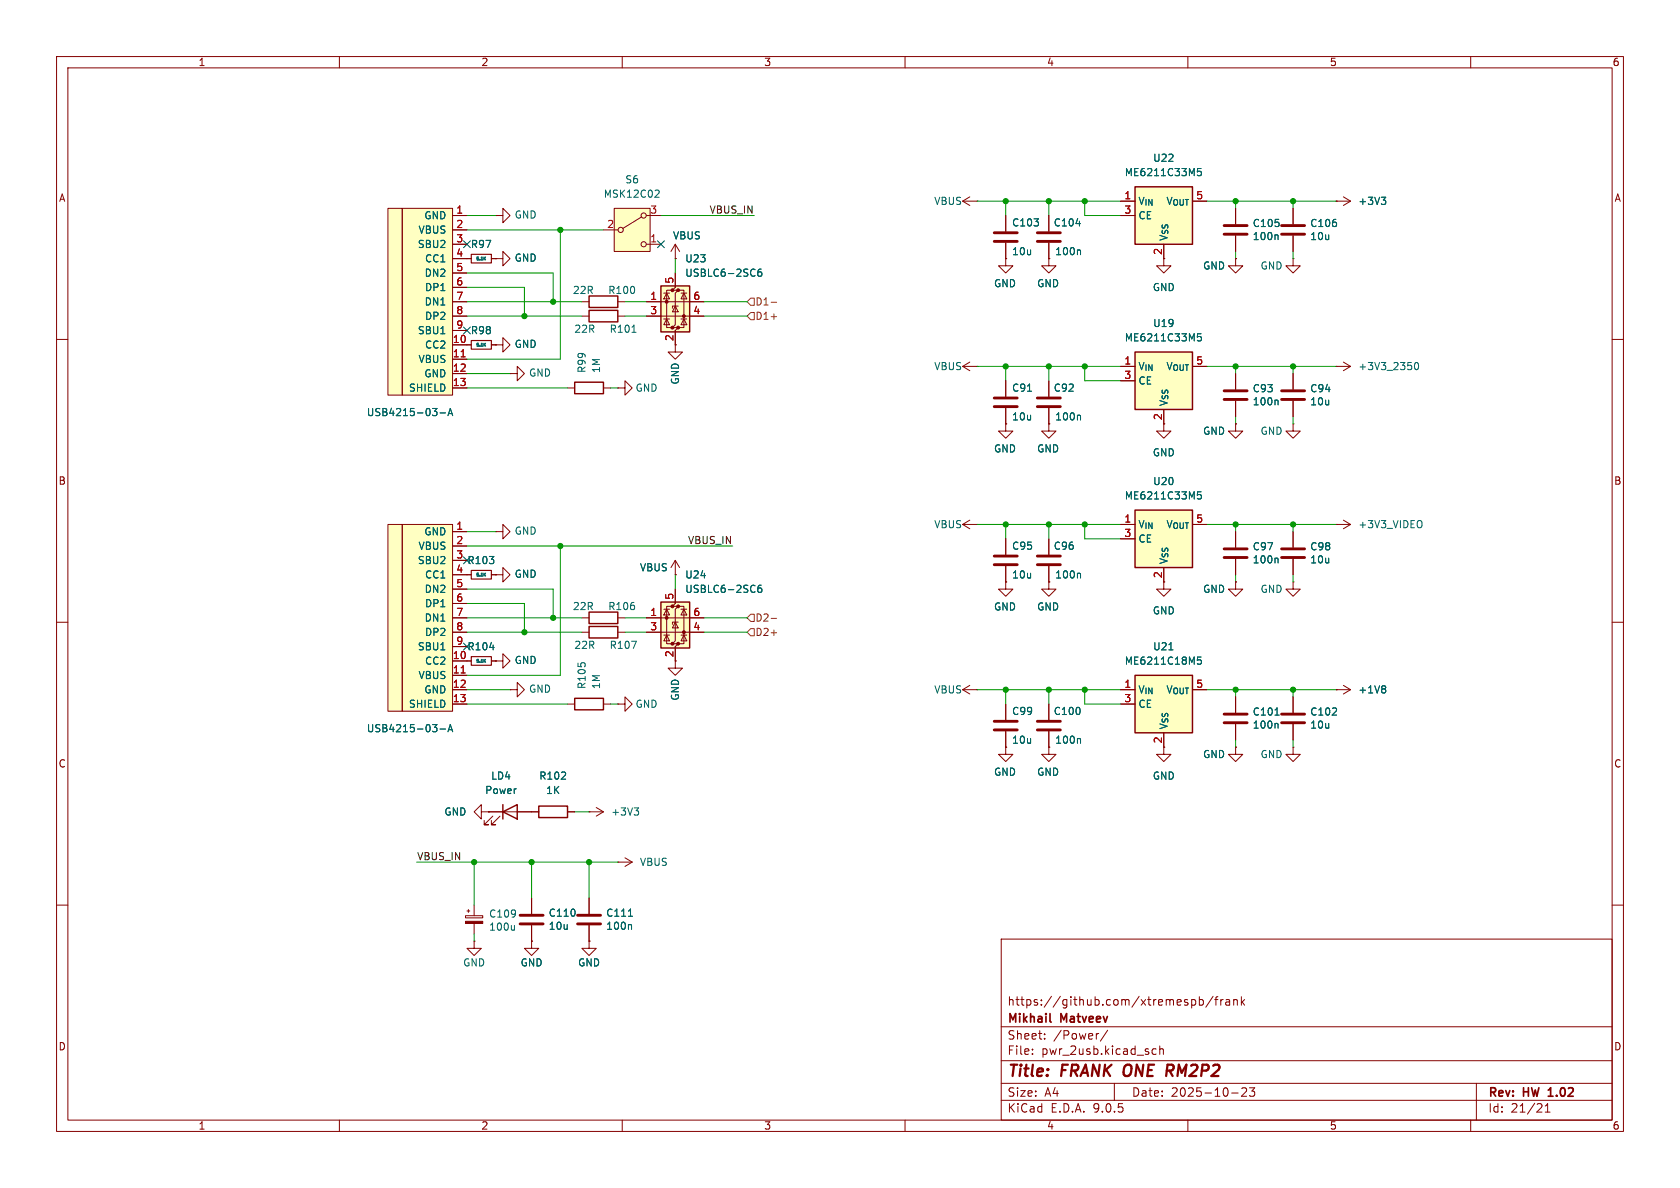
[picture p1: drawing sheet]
<svg xmlns="http://www.w3.org/2000/svg" width="297mm" height="210mm" viewBox="0 0 297 210" stroke-linecap="round" stroke-linejoin="round" font-family="sans-serif">
<g fill="none" stroke="#840000" stroke-width=".18">
<path d="M10 10h277v190h-277zM12 12h273v186h-273zM60 10v2M110 10v2M160 10v2M210 10v2M260 10v2M10 60h2M285 60h2M218.4 94v2.8M218.4 98.8v2.8M10 110h2"/>
<path d="M285 110h2M228.6 123.2v2.8M228.6 128v2.8M236.2 121.9h.1M236.2 121.9h2.6M237.5 121.2l1.3 .7M238.8 121.9l-1.3 .8M10 160h2M177 166h108v32h-108zM210.7 176.8l.4-.1 .3 .3v.4l-.2 .2h-.5M212 176.8l.5-.1 .2 .3v.4l-.1 .2h-.6M212 176.2v1.5"/>
<path d="M214.5 176.1l-1.3 2M214.7 176.7h.6M215.3 176.2l-.3 .2v1.3M215.8 176.7v1M216.2 176.7l-.2 .1-.2 .2M216.7 176.8h.6l.1 .9M217.4 177.1h-.5a.29 .29 0 0 0-.2 .3 .29 .29 0 0 0 .2 .3l.5-.1M218.1 176.8l.2-.1 .4 .1v.9M218.1 176.7v1M219.5 176.2v1.5M219.6 177.1l.4 .6M220 176.7l-.5 .6"/>
<path d="M285 160h2M60 198v2M110 198v2M160 198v2M177 194.5h108M177 191.5h108M177 187.5h108M177 181.5h108M182.5 186.3v.1M182.5 185.5v.1M184.7 183.6v.1M184.7 182.8v.1"/>
<path d="M194.2 182.7l-.2 .1M195.8 182.1l-1.3 2M197 191.5v3M204.4 185.5l-.4-.1-.3 .3v.4l.1 .2h.6M205 185.5l.2-.1 .4 .1 .1 .9M205 184.9v1.5M210 198v2M217.7 193.2h1.2M219.5 192.4l.6-.1 .2 .1 .1 .3-.9 1.1h.9M220.9 192.3h.9l-.5 .6 .4 .1v.7l-.2 .1h-.4l-.2-.1M260 198v2M261 191.5v6.5"/>
<path d="M273.2 196.6h.8M273.2 195.5l.4-.4v1.5"/>
</g>
<path d="M185.6 180.5l.2 .2M273.7 193.8h.9M273.8 192.6l-.1 .1" fill="none" stroke="#840000" stroke-width=".3"/>
<path d="M206.4 188.2h.8M206.8 189.3l.5 .9M207.2 189.2l-.9 .1" fill="none" stroke="#840000" stroke-width=".4"/>
<path d="M225.8 98.7l.1 .1v.7M244.7 121.2l.3 .3-.3 .3 .3 .2v.3l-.3 .2" fill="none" stroke="#006464" stroke-width=".18"/>
<path d="M216.4 97h4.1M216.4 98.6h4.1M226.6 126.2h4M226.6 127.8h4" fill="none" stroke="#840000" stroke-width=".51"/>
<path d="M200.7 119.4h10.1v10.1h-10.1z" fill="#ffffc2"/>
<path d="M200.7 119.4h10.1v10.1h-10.1z" fill="none" stroke="#840000" stroke-width=".25"/>
<g fill="none" stroke="#840000" stroke-width=".18">
<path d="M170.2 92.7l1.2 .8M170.2 92.7h2.5M171.4 91.9l-1.2 .8M172.7 92.7h.1M177.8 95.3v2.7M185.4 95.3v2.7M177.8 102.9v1.2h-1.3l1.3 1.3 1.3-1.3h-1.3M177.8 102.9h.1M177.8 100.1v2.8M185.4 102.9v1.2h-1.3l1.3 1.3 1.3-1.3h-1.3M185.4 102.9h.1M185.4 100.1v2.8"/>
<path d="M205.7 102.9v1.2h1.3l-1.3 1.3-1.2-1.3h1.2M218.4 102.9v1.2h1.3l-1.3 1.3-1.2-1.3h1.2M218.4 102.9h.1M170.2 121.9h2.5M170.2 121.9l1.2 .8M171.4 121.2l-1.2 .7M172.7 121.9h.1M177.8 132.1v1.3h-1.3l1.3 1.2 1.3-1.2h-1.3M177.8 132.1h.1M177.8 124.5v2.8M177.8 129.3v2.8M198.1 121.9h2.6"/>
<path d="M198.1 124.5h2.6M205.7 129.5v3.9h1.3l-1.3 1.2-1.2-1.2h1.2"/>
</g>
<path d="M190.8 101.3l.2 .2v.7M206.6 114.9h.8M212.3 116.1h-.6v.7l.1-.2 .5 .1 .1 .2-.1 .4-.1 .1-.5-.1" fill="none" stroke="#006464" stroke-width=".18"/>
<path d="M175.8 99.8h4M175.8 98.3h4M183.4 99.8h4.1M183.4 98.3h4.1M175.8 129h4M175.8 127.5h4" fill="none" stroke="#840000" stroke-width=".51"/>
<path d="M200.7 62.2h10.1v10.2h-10.1z" fill="#ffffc2"/>
<path d="M200.7 62.2h10.1v10.2h-10.1zM104.1 108.2h5.1v2h-5.1z" fill="none" stroke="#840000" stroke-width=".25"/>
<path d="M185.4 38.1v2.8M185.4 42.9v2.8M185.4 67.3v2.8M185.4 72.1v2.8M198.1 64.8h2.6M198.1 67.3h2.6M205.7 72.4v3.8h1.3l-1.3 1.3-1.2-1.3h1.2M87.6 94h1.3v-1.3l1.3 1.3-1.3 1.3v-1.3M87.6 94h.1M102.9 109.2h1.2M109.2 109.2h1.3" fill="none" stroke="#840000" stroke-width=".18"/>
<path d="M190.2 39.5h.8M190.8 44.2l.2 .2v.6M212.3 59h-.6v.6l.1-.1h.5l.1 .2-.1 .4-.1 .2-.5-.2M190.8 73.4l.2 .2v.6" fill="none" stroke="#006464" stroke-width=".18"/>
<path d="M183.4 42.7h4.1M183.4 41.1h4.1M183.4 71.9h4.1M183.4 70.4h4.1" fill="none" stroke="#840000" stroke-width=".51"/>
<path d="M116.8 106.4h5.1v8.2h-5.1z" fill="#ffffc2"/>
<g fill="#840000" stroke="#840000" stroke-width=".18">
<circle cx="117.9" cy="109.2" r=".25"/>
<circle cx="118.9" cy="107.2" r=".25"/>
<circle cx="118.9" cy="113.8" r=".25"/>
<circle cx="119.9" cy="107.2" r=".25"/>
<circle cx="119.9" cy="113.8" r=".25"/>
<circle cx="120.9" cy="111.8" r=".25"/>
</g>
<g fill="none" stroke="#840000" stroke-width=".18">
<path d="M82.5 101.6h.8M86.9 101.6h.7M114.3 109.2h10.2M114.3 111.8h10.2M117.3 112.3h1.1M117.3 107.7h1.1M117.9 107.7l.5 1h-1.1zM117.9 112.3l.5 1h-1.1zM118.9 107.2h-1v6.6h1M119.4 104.1v2.6l-.5 .5h1l-.5 .5v5.6l-.5 .5h1l-.5 .5v2.5M119.4 110l.5 1h-1zM119.9 110h-1v.4"/>
<path d="M119.9 107.2h1v6.6h-1M120.4 112.3h1M120.4 107.7h1M120.9 107.7l.5 1h-1zM120.9 112.3l.5 1h-1z"/>
</g>
<path d="M116.8 106.4h5.1v8.2h-5.1z" fill="none" stroke="#840000" stroke-width=".25"/>
<path d="M85.6 101.5l.3 .3M85.9 101.3l-.3 .3M134.6 103.4l-.4 .1a.86 .86 0 0 0 0 1.2l.4-.1 .1-.4-.3-.3h-.2l-.2 .3" fill="none" stroke="#006464" stroke-width=".18"/>
<path d="M83.3 100.8h3.6v1.6h-3.6z" fill="none" stroke="#840000" stroke-width=".2"/>
<g fill="#ffffc2">
<path d="M68.6 92.7h2.5v33h-2.5z"/>
<path d="M71.1 92.7h8.9v33h-8.9z"/>
</g>
<g fill="none" stroke="#840000" stroke-width=".18">
<path d="M102.9 55.9h1.2M102.9 53.3h1.2M109.2 55.9h1.3M109.2 53.3h1.3M119.4 45.7h.1M119.4 43.2l-.8 1.3M119.4 43.2l.7 1.3M119.4 43.2v2.5M100.3 68.6h1.3M106.7 68.6h1.2M109.2 68.6h1.3v-1.3l1.3 1.3-1.3 1.3v-1.3M109.2 68.6h.1"/>
<path d="M119.4 61v1.2h1.2l-1.2 1.3-1.3-1.3h1.3M68.6 92.7h2.5v33h-2.5zM71.1 92.7h8.9v33h-8.9zM80 94h2.5M80 96.5h2.5M80 99.1h2.5M80 101.6h2.5M80 104.1h2.5M80 106.7h2.5M80 109.2h2.5M80 111.8h2.5M80 114.3h2.5"/>
<path d="M80 116.8h3.3M80 119.4h2.5M86.9 116.8h.7M87.6 101.6h1.3v-1.3l1.3 1.3-1.3 1.3v-1.3M87.6 101.6h.1M87.6 116.8h1.3v-1.2l1.3 1.2-1.3 1.3v-1.3M87.6 116.8h.1M102.9 111.8h1.2M109.2 111.8h1.3M119.4 116.8v1.3h1.2l-1.2 1.3-1.3-1.3h1.3M80 121.9h2.5M80 124.5h2.5"/>
<path d="M90.2 121.9h1.2v-1.2l1.3 1.2-1.3 1.3v-1.3M90.2 121.9h.1M100.3 124.5h1.3M106.7 124.5h1.2M109.2 124.5h1.3v-1.3l1.3 1.3-1.3 1.2v-1.2M109.2 124.5h.1"/>
</g>
<path d="M81.5 119h.7" fill="none" stroke="#a90000" stroke-width=".18"/>
<path d="M111.7 58.7h.7M85.6 116.8l.3 .3M85.9 116.6l-.3 .3M86.6 114.5h.8M111.7 113.4h.8l-.5 1.2M76.5 128.1h.7l-.4 .5M77.2 128.7v.5M77.8 128.9h1M79.2 129.4l.4-1.3 .4 1.3M79.3 129h.6" fill="none" stroke="#006464" stroke-width=".18"/>
<path d="M83.3 116.1h3.6v1.5h-3.6z" fill="none" stroke="#840000" stroke-width=".2"/>
<path d="M104.1 54.9h5.1v2h-5.1zM104.1 52.3h5.1v2.1h-5.1zM101.6 67.6h5.1v2h-5.1zM104.1 110.7h5.1v2.1h-5.1zM101.6 123.4h5.1v2.1h-5.1z" fill="none" stroke="#840000" stroke-width=".25"/>
<path d="M108.6 36.8h6.3v7.7h-6.3z" fill="#ffffc2"/>
<g fill="none" stroke="#840000" stroke-width=".18">
<path d="M108.6 36.8h6.3v7.7h-6.3zM113.4 38.4l-3.3 2M114.3 38.1h2.5M106.7 40.6h2.5M114.3 43.2h2.5"/>
<circle cx="113.8" cy="38.1" r=".46"/>
<circle cx="109.7" cy="40.6" r=".46"/>
<circle cx="113.8" cy="43.2" r=".46"/>
</g>
<path d="M116 33.6l.4 .1 .1 .3-.7 .9h.7" fill="none" stroke="#006464" stroke-width=".18"/>
<path d="M116.8 50.5h5.1v8.2h-5.1z" fill="#ffffc2"/>
<g fill="#840000" stroke="#840000" stroke-width=".18">
<circle cx="117.9" cy="53.3" r=".25"/>
<circle cx="118.9" cy="51.3" r=".25"/>
<circle cx="118.9" cy="57.9" r=".25"/>
<circle cx="119.9" cy="51.3" r=".25"/>
<circle cx="119.9" cy="57.9" r=".25"/>
<circle cx="120.9" cy="55.9" r=".25"/>
</g>
<g fill="none" stroke="#840000" stroke-width=".18">
<path d="M114.3 53.3h10.2M114.3 55.9h10.2M117.3 56.4h1.1M117.3 51.8h1.1M117.9 51.8l.5 1h-1.1zM117.9 56.4l.5 1h-1.1zM118.9 51.3h-1v6.6h1M119.4 48.3v2.5l-.5 .5h1l-.5 .5v5.6l-.5 .5h1l-.5 .5v2.6M119.4 54.1l.5 1h-1zM119.9 54.1h-1v.4M119.9 51.3h1v6.6h-1M120.4 56.4h1"/>
<path d="M120.4 51.8h1M120.9 51.8l.5 1h-1zM120.9 56.4l.5 1h-1zM87.6 61h1.3v-1.3l1.3 1.3-1.3 1.2v-1.2M87.6 61h.1M90.2 66h1.2v-1.2l1.3 1.2-1.3 1.3v-1.3M90.2 66h.1"/>
</g>
<path d="M116.8 50.5h5.1v8.2h-5.1z" fill="none" stroke="#840000" stroke-width=".25"/>
<path d="M134.6 47.6h-.4a.86 .86 0 0 0 0 1.2l.4-.1 .1-.4-.3-.2h-.2l-.2 .2" fill="none" stroke="#006464" stroke-width=".18"/>
<path d="M200.7 33h10.1v10.2h-10.1z" fill="#ffffc2"/>
<path d="M200.7 33h10.1v10.2h-10.1z" fill="none" stroke="#840000" stroke-width=".25"/>
<path d="M198.1 35.6h2.6M198.1 38.1h2.6M205.7 43.2v3.8h1.3l-1.3 1.3-1.2-1.3h1.2" fill="none" stroke="#840000" stroke-width=".18"/>
<path d="M212.3 29.8h-.6v.6l.1-.1h.5l.1 .2-.1 .4-.1 .2-.5-.2" fill="none" stroke="#006464" stroke-width=".18"/>
<g fill="#ffffc2">
<path d="M68.6 36.8h2.5v33.1h-2.5z"/>
<path d="M71.1 36.8h8.9v33.1h-8.9z"/>
</g>
<g fill="none" stroke="#840000" stroke-width=".18">
<path d="M68.6 36.8h2.5v33.1h-2.5zM71.1 36.8h8.9v33.1h-8.9zM80 38.1h2.5M80 40.6h2.5M80 43.2h2.5M80 45.7h2.5M80 48.3h2.5M80 50.8h2.5M80 53.3h2.5M80 55.9h2.5M80 58.4h2.5M185.4 45.7v1.3h-1.3l1.3 1.3 1.3-1.3h-1.3"/>
<path d="M185.4 45.7h.1M80 61h3.3M80 63.5h2.5M80 66h2.5M80 68.6h2.5M86.9 61h.7"/>
</g>
<path d="M81.5 63.1h.7" fill="none" stroke="#a90000" stroke-width=".18"/>
<path d="M76.5 72.2h.7l-.4 .5M77.2 72.8v.6M77.8 73h1M79.2 73.5l.4-1.3 .4 1.3M79.3 73.1h.6M85.6 60.9l.3 .3M85.9 60.7l-.3 .3" fill="none" stroke="#006464" stroke-width=".18"/>
<path d="M83.3 60.2h3.6v1.5h-3.6z" fill="none" stroke="#840000" stroke-width=".2"/>
<path d="M200.7 90.2h10.1v10.1h-10.1z" fill="#ffffc2"/>
<path d="M200.7 90.2h10.1v10.1h-10.1zM88.9 143.5l2.5-1.3v2.6zM88.9 142.2v2.6M95.2 142.5h5.1v2h-5.1z" fill="none" stroke="#840000" stroke-width=".25"/>
<g fill="none" stroke="#840000" stroke-width=".18">
<path d="M80 38.1h2.5M87.6 38.1h1.3v-1.3l1.3 1.3-1.3 1.3v-1.3M87.6 38.1h.1M170.2 35.6l1.2 .7M170.2 35.6h2.5M171.4 34.8l-1.2 .8M172.7 35.6h.1M177.8 38.1v2.8M185.4 38.1v2.8M198.1 35.6h2.6M198.1 38.1h2.6M218.4 36.8v2.8"/>
<path d="M228.6 36.8v2.8M236.2 35.6h.1M236.2 35.6h2.6M237.5 34.8l1.3 .8M238.8 35.6l-1.3 .7M80 45.7h3.3M80 40.6h2.5M80 43.2h2.5M80 48.3h2.5M80 50.8h2.5M80 53.3h2.5M80 55.9h2.5"/>
<path d="M80 58.4h2.5M86.9 45.7h.7M87.6 45.7h1.3v-1.2l1.3 1.2-1.3 1.3v-1.3M87.6 45.7h.1M114.3 53.3h2.5M114.3 55.9h2.5M119.4 45.7h.1M119.4 48.3v2.5M119.4 58.4v2.6M121.9 53.3h2.6M121.9 55.9h2.6M177.8 45.7v1.3h-1.3l1.3 1.3 1.3-1.3h-1.3"/>
<path d="M177.8 45.7h.1M177.8 42.9v2.8M185.4 45.7h.1M185.4 42.9v2.8M205.7 43.2v2.5M218.4 45.7v1.3h1.3l-1.3 1.3-1.2-1.3h1.2M218.4 45.7h.1M218.4 41.7v2.8M228.6 45.7v1.3h1.3l-1.3 1.3-1.3-1.3h1.3M228.6 45.7h.1M228.6 41.7v2.8M80 61h3.3"/>
<path d="M80 63.5h2.5M80 66h2.5M80 68.6h2.5M86.9 61h.7M87.6 61h.1M170.2 64.8l1.2 .7M170.2 64.8h2.5M171.4 64l-1.2 .8M172.7 64.8h.1M177.8 74.9v1.3h-1.3l1.3 1.3 1.3-1.3h-1.3M177.8 74.9h.1M177.8 67.3v2.8"/>
<path d="M177.8 72.1v2.8M185.4 74.9v1.3h-1.3l1.3 1.3 1.3-1.3h-1.3M185.4 74.9h.1M185.4 67.3v2.8M185.4 72.1v2.8M198.1 64.8h2.6M198.1 67.3h2.6M205.7 72.4v2.5M218.4 74.9v1.3h1.3l-1.3 1.3-1.2-1.3h1.2M218.4 74.9h.1M218.4 66v2.8M218.4 70.9v2.8"/>
<path d="M228.6 74.9v1.3h1.3l-1.3 1.3-1.3-1.3h1.3M228.6 74.9h.1M228.6 66v2.8M228.6 70.9v2.8M236.2 64.8h.1M236.2 64.8h2.6M237.5 64l1.3 .8M238.8 64.8l-1.3 .7M80 94h2.5M80 96.5h2.5M80 99.1h2.5M119.4 99.1l-.8 1.2"/>
<path d="M119.4 99.1l.7 1.2M119.4 99.1v2.5M177.8 95.3v2.7M185.4 95.3v2.7M198.1 92.7h2.6M198.1 95.3h2.6M218.4 94v2.8M218.4 98.8v2.8M228.6 94v2.8M228.6 98.8v2.8M236.2 92.7h.1M236.2 92.7h2.6"/>
<path d="M237.5 91.9l1.3 .8M238.8 92.7l-1.3 .8M80 116.8h3.3M80 101.6h3.3M80 104.1h2.5M80 106.7h2.5M80 109.2h2.5M80 111.8h2.5M80 114.3h2.5M80 119.4h2.5M86.9 116.8h.7M86.9 101.6h.7"/>
<path d="M87.6 116.8h.1M87.6 101.6h.1M114.3 109.2h2.5M114.3 111.8h2.5M119.4 101.6h.1M119.4 104.1v2.6M119.4 114.3v2.5M121.9 109.2h2.6M121.9 111.8h2.6M177.8 102.9h.1M177.8 100.1v2.8M185.4 102.9h.1"/>
<path d="M185.4 100.1v2.8M205.7 100.3v2.6M218.4 102.9h.1M228.6 102.9v1.2h1.3l-1.3 1.3-1.3-1.3h1.3M228.6 102.9h.1M80 121.9h2.5M80 124.5h2.5M177.8 132.1h.1M177.8 124.5v2.8M177.8 129.3v2.8M185.4 132.1v1.3h-1.3l1.3 1.2 1.3-1.2h-1.3M185.4 132.1h.1"/>
<path d="M185.4 124.5v2.8M185.4 129.3v2.8M198.1 121.9h2.6M198.1 124.5h2.6M205.7 129.5v2.6M218.4 132.1v1.3h1.3l-1.3 1.2-1.2-1.2h1.2M218.4 132.1h.1M218.4 123.2v2.8M218.4 128v2.8M228.6 132.1v1.3h1.3l-1.3 1.2-1.3-1.2h1.3M228.6 132.1h.1M228.6 123.2v2.8"/>
<path d="M228.6 128v2.8M236.2 121.9h.1M85.1 143.5v-1.3l-1.3 1.3 1.3 1.3v-1.3h1.3M86.4 143.5h.1M86.4 143.5h8.8M87.1 144.3l-1.5 1.5h.8h-.8v-.8M88.4 144.3l-1.5 1.5h.7h-.7v-.8M94 158.8v2.7M100.3 143.5h1.3M104.1 143.5h.1M104.1 143.5h2.6M104.1 158.8v2.7"/>
<path d="M105.4 142.7l1.3 .8M106.7 143.5l-1.3 .8M109.2 152.4h.1M109.2 152.4h2.6M110.5 151.6l1.3 .8M111.8 152.4l-1.3 .8M82.3 161.9h3v.4h-3zM82.5 161h.6M82.8 160.8v.5M83.8 166.4v1.2h1.3l-1.3 1.3-1.3-1.3h1.3M83.8 166.4h.1M83.8 160v1.9"/>
<path d="M83.8 163.2v1.9M94 166.4v1.2h1.2l-1.2 1.3-1.3-1.3h1.3M94 166.4h.1M94 163.6v2.8M104.1 166.4v1.2h1.3l-1.3 1.3-1.2-1.3h1.2M104.1 166.4h.1M104.1 163.6v2.8"/>
</g>
<g fill="none" stroke="#006464" stroke-width=".18">
<path d="M190.2 39.5h.8M212.3 29.8h-.6v.6l.1-.1h.5l.1 .2-.1 .4-.1 .2-.5-.2M244.2 34.9h.8l-.4 .5M244.7 35.4l.3 .2v.3l-.3 .2M85.6 45.7l.3 .2M85.9 45.4l-.3 .3M134.6 47.6h-.4a.86 .86 0 0 0 0 1.2l.4-.1 .1-.4-.3-.2h-.2l-.2 .2M190.8 44.2l.2 .2v.6M212.3 59h-.6v.6l.1-.1h.5l.1 .2-.1 .4-.1 .2-.5-.2M225.8 41.5l.1 .2v.7M76.5 72.2h.7l-.4 .5M77.2 72.8v.6"/>
<path d="M77.8 73h1M79.2 73.5l.4-1.3 .4 1.3M79.3 73.1h.6M85.6 60.9l.3 .3M85.9 60.7l-.3 .3M181.6 69.2h.8M190.8 73.4l.2 .2v.6M225.8 70.7l.1 .2v.7M250.2 64.2l.2-.1a.68 .68 0 0 1 .4 .6 .68 .68 0 0 1-.4 .6l-.2-.1-.1-.3zM212.3 86.9h-.6v.6l.1-.1 .5 .1 .1 .2-.1 .4-.1 .1-.5-.1M225.8 98.7l.1 .1v.7M251.2 92.1a.9 .9 0 0 1 0 1.1"/>
<path d="M85.6 116.8l.3 .3M85.6 101.5l.3 .3M85.9 116.6l-.3 .3M85.9 101.3l-.3 .3M86.6 114.5h.8M134.6 103.4l-.4 .1a.86 .86 0 0 0 0 1.2l.4-.1 .1-.4-.3-.3h-.2l-.2 .3M190.8 101.3l.2 .2v.7M206.6 114.9h.8M212.3 116.1h-.6v.7l.1-.2 .5 .1 .1 .2-.1 .4-.1 .1-.5-.1M76.5 128.1h.7l-.4 .5M77.2 128.7v.5M77.8 128.9h1"/>
<path d="M79.2 129.4l.4-1.3 .4 1.3M79.3 129h.6M190.8 130.5l.2 .2v.7M225.4 126.4h.7M225.8 127.9l.1 .2v.6M244.7 121.2l.3 .3-.3 .3 .3 .2v.3l-.3 .2M112.1 142.8h.8l-.4 .5M112.7 143.3l.2 .2v.3l-.2 .3M90.9 163.6v.8M90.9 164.3l-.1 .1M111.1 162h.7M111.5 163.4l.1 .2v.7"/>
</g>
<g fill="none" stroke="#840000" stroke-width=".51">
<path d="M216.4 39.9h4.1M226.6 39.9h4M175.8 42.7h4M175.8 41.1h4M216.4 41.4h4.1M226.6 41.4h4M175.8 71.9h4M175.8 70.4h4M216.4 69.1h4.1M216.4 70.6h4.1M226.6 69.1h4M226.6 70.6h4"/>
<path d="M226.6 97h4M226.6 98.6h4M183.4 129h4.1M183.4 127.5h4.1M216.4 126.2h4.1M216.4 127.8h4.1M91.9 161.8h4.1M91.9 163.3h4.1M102.1 161.8h4.1M102.1 163.3h4.1"/>
</g>
<path d="M83.3 45h3.6v1.5h-3.6z" fill="none" stroke="#840000" stroke-width=".2"/>
<path d="M82.3 162.9h3v.3h-3z" fill="#840000" stroke="#840000" stroke-width=".18"/>
<path d="M132.7 52.7h.6v1.3h-.6l-.6-.7zM132.7 55.2h.6v1.3h-.6l-.6-.6zM136.3 53.4h1M136.3 56h1M132.7 108.6h.6v1.3h-.6l-.6-.7zM132.7 111.1h.6v1.3h-.6l-.6-.6zM136.3 109.3h1M136.3 111.9h1" fill="none" stroke="#725600" stroke-width=".18"/>
<g fill="none" stroke="#009600" stroke-width=".18">
<path d="M82.5 38.1h5.1M116.8 38.1h16.5M172.7 35.6h25.4M177.8 35.6v2.5M185.4 35.6v2.5M191.8 35.6v2.5h6.3M213.4 35.6h22.8M218.4 35.6v1.2M228.6 35.6v1.2M82.5 40.6h24.2M82.5 53.3h20.4M82.5 50.8h10.2v5.1"/>
<path d="M82.5 48.3h15.3v5M82.5 55.9h20.4M99.1 40.6v22.9h-16.6M110.5 53.3h3.8M110.5 55.9h3.8M119.4 45.7v2.6M124.5 53.3h7.6M124.5 55.9h7.6M218.4 44.5v1.2M228.6 44.5v1.2M82.5 68.6h17.8M82.5 66h7.7"/>
<path d="M107.9 68.6h1.3M172.7 64.8h25.4M177.8 64.8v2.5M185.4 64.8v2.5M191.8 64.8v2.5h6.3M213.4 64.8h22.8M218.4 64.8v1.2M218.4 73.7v1.2M228.6 64.8v1.2M228.6 73.7v1.2M82.5 96.5h47M82.5 94h5.1"/>
<path d="M99.1 96.5v22.9h-16.6M172.7 92.7h25.4M177.8 92.7v2.6M185.4 92.7v2.6M191.8 92.7v2.6h6.3M213.4 92.7h22.8M218.4 92.7v1.3M228.6 92.7v1.3M82.5 111.8h20.4M82.5 106.7h10.2v5.1M82.5 104.1h15.3v5.1M82.5 109.2h20.4"/>
<path d="M110.5 111.8h3.8M110.5 109.2h3.8M119.4 101.6v2.5M124.5 111.8h7.6M124.5 109.2h7.6M218.4 101.6v1.3M228.6 101.6v1.3M82.5 121.9h7.7M82.5 124.5h17.8M107.9 124.5h1.3M172.7 121.9h25.4M177.8 121.9v2.6"/>
<path d="M185.4 121.9v2.6M191.8 121.9v2.6h6.3M213.4 121.9h22.8M218.4 121.9v1.3M218.4 130.8v1.3M228.6 121.9v1.3M228.6 130.8v1.3M73.7 152.4h35.5M83.8 152.4v7.6M94 152.4v6.4M101.6 143.5h2.5M104.1 152.4v6.4"/>
<path d="M83.8 165.1v1.3"/>
</g>
<path d="M81.9 57.8l1.3 1.2M81.9 42.6l1.3 1.2M83.2 57.8l-1.3 1.2M83.2 42.6l-1.3 1.2M116.2 42.6l1.2 1.2M117.4 42.6l-1.2 1.2M81.9 98.5l1.3 1.2M83.2 98.5l-1.3 1.2M81.9 113.7l1.3 1.2M83.2 113.7l-1.3 1.2" fill="none" stroke="#000084" stroke-width=".18"/>
<path d="M81.5 63.1h.7M81.5 119h.7" fill="none" stroke="#a90000" stroke-width=".18"/>
<g fill="#009600" stroke="#009600" stroke-width=".18">
<circle cx="185.4" cy="121.9" r=".46"/>
<circle cx="191.8" cy="121.9" r=".46"/>
<circle cx="185.4" cy="92.7" r=".46"/>
<circle cx="177.8" cy="92.7" r=".46"/>
<circle cx="191.8" cy="92.7" r=".46"/>
<circle cx="177.8" cy="121.9" r=".46"/>
<circle cx="218.4" cy="64.8" r=".46"/>
<circle cx="185.4" cy="35.6" r=".46"/>
<circle cx="191.8" cy="35.6" r=".46"/>
<circle cx="185.4" cy="64.8" r=".46"/>
<circle cx="191.8" cy="64.8" r=".46"/>
<circle cx="218.4" cy="35.6" r=".46"/>
<circle cx="177.8" cy="64.8" r=".46"/>
<circle cx="177.8" cy="35.6" r=".46"/>
<circle cx="218.4" cy="92.7" r=".46"/>
<circle cx="228.6" cy="64.8" r=".46"/>
<circle cx="228.6" cy="35.6" r=".46"/>
<circle cx="218.4" cy="121.9" r=".46"/>
<circle cx="228.6" cy="92.7" r=".46"/>
<circle cx="228.6" cy="121.9" r=".46"/>
<circle cx="83.8" cy="152.4" r=".46"/>
<circle cx="94" cy="152.4" r=".46"/>
<circle cx="104.1" cy="152.4" r=".46"/>
<circle cx="99.1" cy="40.6" r=".46"/>
<circle cx="97.8" cy="53.3" r=".46"/>
<circle cx="92.7" cy="55.9" r=".46"/>
<circle cx="92.7" cy="111.8" r=".46"/>
<circle cx="97.8" cy="109.2" r=".46"/>
<circle cx="99.1" cy="96.5" r=".46"/>
</g>
<g font-size="2.8" fill="#840000">
<text x="178" y="190.9">Title:</text>
<text x="187.7" y="190.9">FRANK ONE</text>
<text x="207.8" y="190.9">RM2P2</text>
</g>
<g font-size="2.1" fill="#840000">
<text x="178" y="178">https://github.com/xtremespb/frank</text>
<text x="178" y="184">Sheet:</text>
<text x="178" y="181.2">Mikhail</text>
<text x="186.2" y="184">/Power/</text>
<text x="187.6" y="181.2">Matveev</text>
<text x="178" y="186.7">File:</text>
<text x="184.1" y="186.7">pwr_2usb.kicad_sch</text>
<text x="178" y="196.9">KiCad</text>
<text x="178" y="194.1">Size:</text>
<text x="184.7" y="194.1">A4</text>
<text x="185.7" y="196.9">E.D.A.</text>
<text x="193.3" y="196.9">9.0.5</text>
<text x="200" y="194.1">Date:</text>
<text x="207" y="194.1">2025-10-23</text>
<text x="263" y="194.3">Rev:</text>
<text x="263" y="196.9">Id:</text>
<text x="267.1" y="196.9">21/21</text>
<text x="269.4" y="194.3">HW</text>
<text x="274.4" y="194.3">1.02</text>
</g>
<g font-size="1.8" fill="#840000">
<text x="35" y="11.9">1</text>
<text x="85" y="11.9">2</text>
<text x="135" y="11.9">3</text>
<text x="185" y="11.9">4</text>
<text x="235" y="11.9">5</text>
<text x="285" y="11.9">6</text>
<text x="10.3" y="35.9">A</text>
<text x="285.3" y="35.9">A</text>
<text x="205.5" y="45.2" transform="rotate(-90 205.5 45.2)">2</text>
<text x="119.1" y="60.4" transform="rotate(-90 119.1 60.4)">2</text>
<text x="205.5" y="74.4" transform="rotate(-90 205.5 74.4)">2</text>
<text x="10.3" y="85.9">B</text>
<text x="285.3" y="85.9">B</text>
<text x="205.5" y="102.3" transform="rotate(-90 205.5 102.3)">2</text>
<text x="205.5" y="131.5" transform="rotate(-90 205.5 131.5)">2</text>
<text x="10.3" y="135.9">C</text>
<text x="285.3" y="135.9">C</text>
<text x="10.3" y="185.9">D</text>
<text x="285.3" y="185.9">D</text>
<text x="35" y="199.9">1</text>
<text x="85" y="199.9">2</text>
<text x="135" y="199.9">3</text>
<text x="185" y="199.9">4</text>
<text x="235" y="199.9">5</text>
<text x="285" y="199.9">6</text>
</g>
<g font-size="1.8" fill="#006464">
<text x="203.8" y="28.8">U22</text>
<text x="106.6" y="35.2">MSK12C02</text>
<text x="110.4" y="32.6">S6</text>
<text x="198.7" y="31.3">ME6211C33M5</text>
<text x="73.9" y="41.5">VBUS</text>
<text x="74.9" y="39">GND</text>
<text x="90.9" y="38.8">GND</text>
<text x="165.1" y="36.4">VBUS</text>
<text x="178.8" y="40.2">C103</text>
<text x="186.2" y="40.2">C104</text>
<text x="201.2" y="36.4">V_{IN}V_{OUT}</text>
<text x="201.2" y="39">CE</text>
<text x="221.4" y="40.3">C105</text>
<text x="231.5" y="40.3">C106</text>
<text x="240" y="36.4">+3V3</text>
<text x="73.8" y="44">SBU2</text>
<text x="75" y="46.6">CC1</text>
<text x="83.1" y="44">R97</text>
<text x="90.9" y="46.5">GND</text>
<text x="118.9" y="42.5">VBUS</text>
<text x="121" y="46.6">U23</text>
<text x="178.8" y="45.3">10u</text>
<text x="186.4" y="45.3">100n</text>
<text x="206.6" y="42.7" transform="rotate(-90 206.6 42.7)">V_{SS}</text>
<text x="212.6" y="47.9">GND</text>
<text x="221.4" y="42.6">100n</text>
<text x="222.8" y="47.9">GND</text>
<text x="231.5" y="42.6">10u</text>
<text x="75" y="49.1">DN2</text>
<text x="75" y="51.7">DP1</text>
<text x="101.2" y="52.2">22R</text>
<text x="107.4" y="52.2">R100</text>
<text x="121" y="49.1">USBLC6-2SC6</text>
<text x="175.6" y="51">GND</text>
<text x="183.3" y="51">GND</text>
<text x="203.7" y="51.7">GND</text>
<text x="73.8" y="59.3">SBU1</text>
<text x="75" y="54.2">DN1</text>
<text x="75" y="56.7">DP2</text>
<text x="83.1" y="59.3">R98</text>
<text x="101.4" y="59">22R</text>
<text x="107.7" y="59">R101</text>
<text x="203.8" y="58">U19</text>
<text x="73.9" y="64.4">VBUS</text>
<text x="75" y="61.8">CC2</text>
<text x="90.9" y="61.7">GND</text>
<text x="165.1" y="65.6">VBUS</text>
<text x="198.7" y="60.6">ME6211C33M5</text>
<text x="201.2" y="65.6">V_{IN}V_{OUT}</text>
<text x="240" y="65.6">+3V3_2350</text>
<text x="72.2" y="69.4">SHIELD</text>
<text x="74.9" y="66.9">GND</text>
<text x="93.4" y="66.8">GND</text>
<text x="103.7" y="66" transform="rotate(-90 103.7 66)">R99</text>
<text x="106.3" y="66" transform="rotate(-90 106.3 66)">1M</text>
<text x="112.3" y="69.4">GND</text>
<text x="120.2" y="68.1" transform="rotate(-90 120.2 68.1)">GND</text>
<text x="178.8" y="69.4">C91</text>
<text x="186.2" y="69.4">C92</text>
<text x="201.2" y="68.2">CE</text>
<text x="206.6" y="71.9" transform="rotate(-90 206.6 71.9)">V_{SS}</text>
<text x="221.4" y="71.9">100n</text>
<text x="221.4" y="69.5">C93</text>
<text x="231.5" y="69.5">C94</text>
<text x="231.5" y="71.9">10u</text>
<text x="64.8" y="73.8">USB4215-03-A</text>
<text x="178.8" y="74.5">10u</text>
<text x="186.4" y="74.5">100n</text>
<text x="212.6" y="77.1">GND</text>
<text x="222.8" y="77.1">GND</text>
<text x="175.6" y="80.2">GND</text>
<text x="183.3" y="80.2">GND</text>
<text x="203.7" y="80.9">GND</text>
<text x="198.7" y="88.5">ME6211C33M5</text>
<text x="203.8" y="86">U20</text>
<text x="74.9" y="94.8">GND</text>
<text x="90.9" y="94.7">GND</text>
<text x="165.1" y="93.6">VBUS</text>
<text x="201.2" y="93.6">V_{IN}V_{OUT}</text>
<text x="240" y="93.6">+3V3_VIDEO</text>
<text x="73.8" y="99.9">SBU2</text>
<text x="73.9" y="97.4">VBUS</text>
<text x="82.5" y="99.9">R103</text>
<text x="113" y="101.2">VBUS</text>
<text x="178.8" y="97.4">C95</text>
<text x="186.2" y="97.4">C96</text>
<text x="201.2" y="96.1">CE</text>
<text x="206.6" y="99.8" transform="rotate(-90 206.6 99.8)">V_{SS}</text>
<text x="221.4" y="99.8">100n</text>
<text x="221.4" y="97.5">C97</text>
<text x="231.5" y="97.5">C98</text>
<text x="231.5" y="99.8">10u</text>
<text x="75" y="105">DN2</text>
<text x="75" y="102.5">CC1</text>
<text x="75" y="107.5">DP1</text>
<text x="90.9" y="102.3">GND</text>
<text x="121" y="102.5">U24</text>
<text x="121" y="105">USBLC6-2SC6</text>
<text x="178.8" y="102.5">10u</text>
<text x="186.4" y="102.5">100n</text>
<text x="212.6" y="105">GND</text>
<text x="222.8" y="105">GND</text>
<text x="75" y="110.1">DN1</text>
<text x="75" y="112.6">DP2</text>
<text x="101.2" y="108.1">22R</text>
<text x="107.4" y="108.1">R106</text>
<text x="175.6" y="108.1">GND</text>
<text x="183.3" y="108.1">GND</text>
<text x="203.7" y="108.8">GND</text>
<text x="73.8" y="115.2">SBU1</text>
<text x="75" y="117.7">CC2</text>
<text x="82.5" y="115.2">R104</text>
<text x="90.9" y="117.6">GND</text>
<text x="101.4" y="114.9">22R</text>
<text x="107.7" y="114.9">R107</text>
<text x="198.7" y="117.7">ME6211C18M5</text>
<text x="203.8" y="115.2">U21</text>
<text x="72.2" y="125.3">SHIELD</text>
<text x="73.9" y="120.2">VBUS</text>
<text x="74.9" y="122.8">GND</text>
<text x="93.4" y="122.7">GND</text>
<text x="103.7" y="121.9" transform="rotate(-90 103.7 121.9)">R105</text>
<text x="106.3" y="121.9" transform="rotate(-90 106.3 121.9)">1M</text>
<text x="112.3" y="125.3">GND</text>
<text x="120.2" y="124" transform="rotate(-90 120.2 124)">GND</text>
<text x="165.1" y="122.8">VBUS</text>
<text x="201.2" y="122.8">V_{IN}V_{OUT}</text>
<text x="201.2" y="125.3">CE</text>
<text x="240" y="122.8">+1V8</text>
<text x="64.8" y="129.6">USB4215-03-A</text>
<text x="178.8" y="126.6">C99</text>
<text x="178.8" y="131.7">10u</text>
<text x="186.2" y="126.6">C100</text>
<text x="186.4" y="131.7">100n</text>
<text x="206.6" y="129" transform="rotate(-90 206.6 129)">V_{SS}</text>
<text x="221.4" y="126.7">C101</text>
<text x="221.4" y="129">100n</text>
<text x="231.5" y="126.7">C102</text>
<text x="231.5" y="129">10u</text>
<text x="175.6" y="137.3">GND</text>
<text x="183.3" y="137.3">GND</text>
<text x="212.6" y="134.2">GND</text>
<text x="222.8" y="134.2">GND</text>
<text x="85.7" y="140.6">Power</text>
<text x="86.7" y="138">LD4</text>
<text x="95.2" y="138">R102</text>
<text x="96.4" y="140.6">1K</text>
<text x="203.7" y="138">GND</text>
<text x="78.5" y="144.4">GND</text>
<text x="108" y="144.4">+3V3</text>
<text x="113" y="153.3">VBUS</text>
<text x="86.4" y="162.4">C109</text>
<text x="86.4" y="164.7">100u</text>
<text x="96.9" y="162.3">C110</text>
<text x="96.9" y="164.6">10u</text>
<text x="107.1" y="162.3">C111</text>
<text x="107.1" y="164.6">100n</text>
<text x="81.8" y="171">GND</text>
<text x="91.9" y="171">GND</text>
<text x="102.1" y="171">GND</text>
</g>
<g font-size="1.8" fill="#a90000">
<text x="198.7" y="35.3">1</text>
<text x="211.4" y="35.3">5</text>
<text x="80.6" y="37.8">1</text>
<text x="80.6" y="40.4">2</text>
<text x="107.2" y="40.4">2</text>
<text x="114.9" y="37.8">3</text>
<text x="198.7" y="37.8">3</text>
<text x="80.6" y="42.9">3</text>
<text x="80.6" y="45.5">4</text>
<text x="114.9" y="42.9">1</text>
<text x="80.6" y="48">5</text>
<text x="80.6" y="50.5">6</text>
<text x="80.6" y="53.1">7</text>
<text x="114.9" y="53.1">1</text>
<text x="119.1" y="50.2" transform="rotate(-90 119.1 50.2)">5</text>
<text x="122.5" y="53.1">6</text>
<text x="80.6" y="55.6">8</text>
<text x="80.6" y="58.2">9</text>
<text x="114.9" y="55.6">3</text>
<text x="122.5" y="55.6">4</text>
<text x="80" y="60.7">10</text>
<text x="80" y="63.2">11</text>
<text x="80" y="65.8">12</text>
<text x="198.7" y="64.5">1</text>
<text x="211.4" y="64.5">5</text>
<text x="80" y="68.3">13</text>
<text x="198.7" y="67.1">3</text>
<text x="80.6" y="93.7">1</text>
<text x="198.7" y="92.5">1</text>
<text x="198.7" y="95">3</text>
<text x="211.4" y="92.5">5</text>
<text x="80.6" y="96.3">2</text>
<text x="80.6" y="98.8">3</text>
<text x="80.6" y="101.3">4</text>
<text x="80.6" y="103.9">5</text>
<text x="80.6" y="106.4">6</text>
<text x="119.1" y="106.1" transform="rotate(-90 119.1 106.1)">5</text>
<text x="80.6" y="109">7</text>
<text x="80.6" y="111.5">8</text>
<text x="114.9" y="109">1</text>
<text x="114.9" y="111.5">3</text>
<text x="122.5" y="109">6</text>
<text x="122.5" y="111.5">4</text>
<text x="80" y="116.6">10</text>
<text x="80" y="119.1">11</text>
<text x="80.6" y="114">9</text>
<text x="119.1" y="116.3" transform="rotate(-90 119.1 116.3)">2</text>
<text x="80" y="121.7">12</text>
<text x="80" y="124.2">13</text>
<text x="198.7" y="121.7">1</text>
<text x="198.7" y="124.2">3</text>
<text x="211.4" y="121.7">5</text>
</g>
<g font-size="1.8" fill="#0f0f0f">
<text x="125.3" y="37.8">VBUS_IN</text>
<text x="121.5" y="96.3">VBUS_IN</text>
<text x="73.7" y="152.1">VBUS_IN</text>
</g>
<g font-size="1.8" fill="#725600">
<text x="133.5" y="54.2">D1-</text>
<text x="133.5" y="56.7">D1+</text>
<text x="133.5" y="110.1">D2-</text>
<text x="133.5" y="112.6">D2+</text>
</g>
<g font-size=".7" fill="#006464">
<text x="84.1" y="46.2">5.1K</text>
<text x="84.1" y="61.4">5.1K</text>
<text x="84.1" y="102">5.1K</text>
<text x="84.1" y="117.3">5.1K</text>
</g>
</svg>
